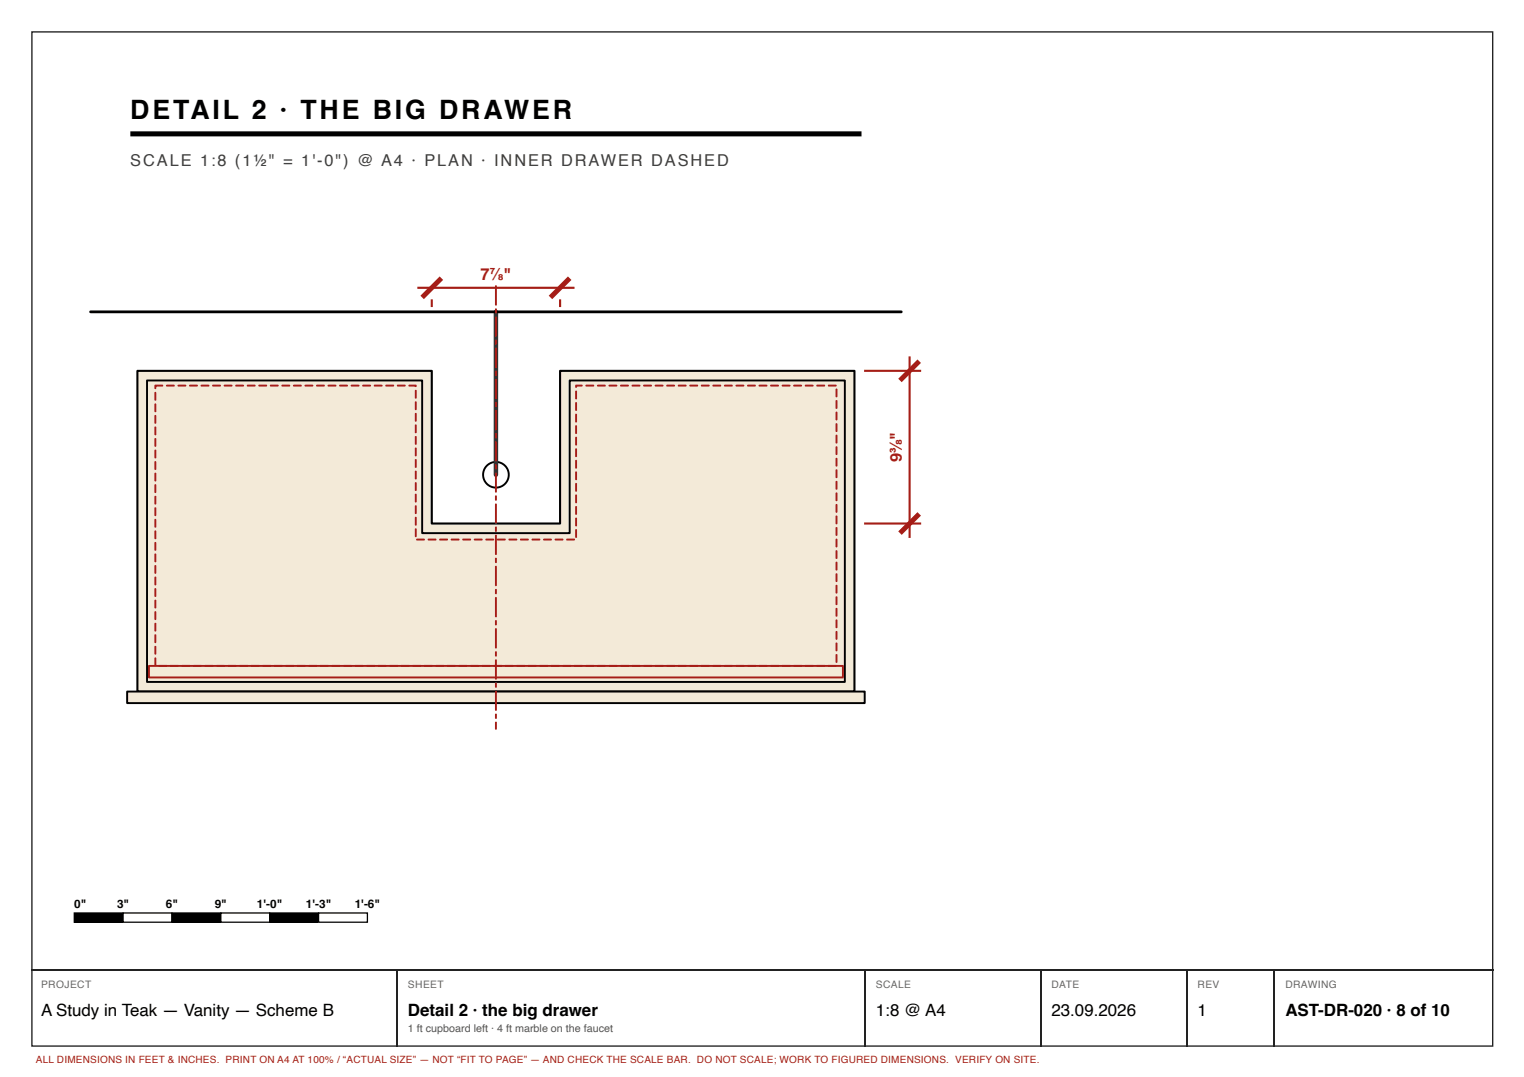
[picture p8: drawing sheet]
<svg xmlns="http://www.w3.org/2000/svg" width="297mm" height="210mm" viewBox="0 0 297 210" stroke-linecap="round" stroke-linejoin="round" font-family="sans-serif">
<path d="M6.2 6.2h284.7v197.7h-284.7z" fill="none" stroke="#222" stroke-width=".26"/>
<path d="M25.4 26.1h142.5" fill="none" stroke="#000" stroke-width=".98" stroke-linecap="butt"/>
<path d="M26.8 72.3h57.4v29.7h25v-29.7h57.3v62.5h-139.7z" fill="#f3ead8"/>
<path d="M26.8 72.3h57.4v29.7h25v-29.7h57.3v62.5h-139.7z" fill="none" stroke="#000" stroke-width=".4"/>
<path d="M28.7 74.2h53.6v29.7h28.7v-29.7h53.6v58.7h-135.9z" fill="none" stroke="#000" stroke-width=".37"/>
<path d="M24.8 134.8h143.7v2.2h-143.7z" fill="#f3ead8"/>
<path d="M24.8 134.8h143.7v2.2h-143.7z" fill="none" stroke="#000" stroke-width=".37"/>
<path d="M32.4 75h1.5a.19 .19 0 0 1 .2 .1 .19 .19 0 0 1-.2 .2h-1.4zM34.6 75h1.5a.19 .19 0 0 1 .2 .1 .19 .19 0 0 1-.2 .2h-1.4zM36.9 75h1.5a.19 .19 0 0 1 .2 .1 .19 .19 0 0 1-.2 .2h-1.4zM39.1 75h1.5a.19 .19 0 0 1 .2 .1 .19 .19 0 0 1-.2 .2h-1.4zM41.4 75h1.5a.19 .19 0 0 1 .2 .1 .19 .19 0 0 1-.2 .2h-1.4zM43.6 75h1.5a.19 .19 0 0 1 .2 .1 .19 .19 0 0 1-.2 .2h-1.4zM45.9 75h1.5a.19 .19 0 0 1 .2 .1 .19 .19 0 0 1-.2 .2h-1.4zM48.1 75h1.5a.19 .19 0 0 1 .2 .1 .19 .19 0 0 1-.2 .2h-1.4zM50.4 75h1.5a.19 .19 0 0 1 .2 .1 .19 .19 0 0 1-.2 .2h-1.4zM52.6 75h1.5a.19 .19 0 0 1 .2 .1 .19 .19 0 0 1-.2 .2h-1.4zM54.9 75h1.5a.19 .19 0 0 1 .2 .1 .19 .19 0 0 1-.2 .2h-1.4zM57.1 75h1.5a.19 .19 0 0 1 .2 .1 .19 .19 0 0 1-.2 .2h-1.4zM59.4 75h1.5a.19 .19 0 0 1 .2 .1 .19 .19 0 0 1-.2 .2h-1.4zM61.6 75h1.5a.19 .19 0 0 1 .2 .1 .19 .19 0 0 1-.2 .2h-1.4zM63.9 75h1.5a.19 .19 0 0 1 .2 .1 .19 .19 0 0 1-.2 .2h-1.4zM66.1 75h1.5a.19 .19 0 0 1 .2 .1 .19 .19 0 0 1-.2 .2h-1.4zM68.4 75h1.5a.19 .19 0 0 1 .2 .1 .19 .19 0 0 1-.2 .2h-1.4zM70.6 75h1.5a.19 .19 0 0 1 .2 .1 .19 .19 0 0 1-.2 .2h-1.4zM72.9 75h1.5a.19 .19 0 0 1 .2 .1 .19 .19 0 0 1-.2 .2h-1.4zM75.1 75h1.5a.19 .19 0 0 1 .2 .1 .19 .19 0 0 1-.2 .2h-1.4zM77.4 75h1.5a.19 .19 0 0 1 .2 .1 .19 .19 0 0 1-.2 .2h-1.4zM79.6 75h1.4a.22 .22 0 0 1 .3 .1 .22 .22 0 0 1-.2 .3 .22 .22 0 0 1-.3-.2l.2-.1v.2h-1.3zM80.9 76l.3 .1v1.4a.19 .19 0 0 1-.2 .2 .19 .19 0 0 1-.2-.2zM80.9 78.3h.3v1.4a.19 .19 0 0 1-.2 .2 .19 .19 0 0 1-.2-.2zM80.9 80.5l.3 .1v1.4a.19 .19 0 0 1-.2 .2 .19 .19 0 0 1-.2-.2zM80.9 82.8h.3v1.4a.19 .19 0 0 1-.2 .2 .19 .19 0 0 1-.2-.2zM80.9 85l.3 .1v1.4a.19 .19 0 0 1-.2 .2 .19 .19 0 0 1-.2-.2zM80.9 87.3h.3v1.4a.19 .19 0 0 1-.2 .2 .19 .19 0 0 1-.2-.2zM80.9 89.5l.3 .1v1.4a.19 .19 0 0 1-.2 .2 .19 .19 0 0 1-.2-.2zM80.9 91.8h.3v1.4a.19 .19 0 0 1-.2 .2 .19 .19 0 0 1-.2-.2zM80.9 94l.3 .1v1.4a.19 .19 0 0 1-.2 .2 .19 .19 0 0 1-.2-.2zM80.9 96.3h.3v1.4a.19 .19 0 0 1-.2 .2 .19 .19 0 0 1-.2-.2zM80.9 98.5l.3 .1v1.4a.19 .19 0 0 1-.2 .2 .19 .19 0 0 1-.2-.2zM80.9 100.8h.3v1.4a.19 .19 0 0 1-.2 .2 .19 .19 0 0 1-.2-.2zM80.9 103l.3 .1v1.4a.19 .19 0 0 1-.2 .2 .19 .19 0 0 1-.2-.2zM81.1 105h1.5a.19 .19 0 0 1 .2 .1 .19 .19 0 0 1-.2 .2h-1.4zM83.4 105h1.5a.19 .19 0 0 1 .2 .1 .19 .19 0 0 1-.2 .2h-1.4zM85.6 105h1.5a.19 .19 0 0 1 .2 .1 .19 .19 0 0 1-.2 .2h-1.4zM87.9 105h1.5a.19 .19 0 0 1 .2 .1 .19 .19 0 0 1-.2 .2h-1.4zM90.1 105h1.5a.19 .19 0 0 1 .2 .1 .19 .19 0 0 1-.2 .2h-1.4zM92.4 105h1.5a.19 .19 0 0 1 .2 .1 .19 .19 0 0 1-.2 .2h-1.4zM94.6 105h1.5a.19 .19 0 0 1 .2 .1 .19 .19 0 0 1-.2 .2h-1.4zM96.9 105h1.5a.19 .19 0 0 1 .2 .1 .19 .19 0 0 1-.2 .2h-1.4zM99.1 105h1.5a.19 .19 0 0 1 .2 .1 .19 .19 0 0 1-.2 .2h-1.4zM101.4 105h1.5a.19 .19 0 0 1 .2 .1 .19 .19 0 0 1-.2 .2h-1.4zM103.6 105h1.5a.19 .19 0 0 1 .2 .1 .19 .19 0 0 1-.2 .2h-1.4zM105.9 105h1.5a.19 .19 0 0 1 .2 .1 .19 .19 0 0 1-.2 .2h-1.4zM108.1 105h1.5a.19 .19 0 0 1 .2 .1 .19 .19 0 0 1-.2 .2h-1.4zM110.4 105h1.5a.19 .19 0 0 1 .2 .1 .19 .19 0 0 1-.2 .2h-1.4zM112.1 103.2h.3l.1 1.4a.19 .19 0 0 1-.2 .2 .19 .19 0 0 1-.2-.2zM112.1 100.9l.3 .1 .1 1.4a.19 .19 0 0 1-.2 .2 .19 .19 0 0 1-.2-.2zM112.1 98.7h.3l.1 1.4a.19 .19 0 0 1-.2 .2 .19 .19 0 0 1-.2-.2zM112.1 96.4l.3 .1 .1 1.4a.19 .19 0 0 1-.2 .2 .19 .19 0 0 1-.2-.2zM112.1 94.2h.3l.1 1.4a.19 .19 0 0 1-.2 .2 .19 .19 0 0 1-.2-.2zM112.1 91.9l.3 .1 .1 1.4a.19 .19 0 0 1-.2 .2 .19 .19 0 0 1-.2-.2zM112.1 89.7h.3l.1 1.4a.19 .19 0 0 1-.2 .2 .19 .19 0 0 1-.2-.2zM112.1 87.4l.3 .1 .1 1.4a.19 .19 0 0 1-.2 .2 .19 .19 0 0 1-.2-.2zM112.1 85.2h.3l.1 1.4a.19 .19 0 0 1-.2 .2 .19 .19 0 0 1-.2-.2zM112.1 82.9l.3 .1 .1 1.4a.19 .19 0 0 1-.2 .2 .19 .19 0 0 1-.2-.2zM112.1 80.7h.3l.1 1.4a.19 .19 0 0 1-.2 .2 .19 .19 0 0 1-.2-.2zM112.1 78.4l.3 .1 .1 1.4a.19 .19 0 0 1-.2 .2 .19 .19 0 0 1-.2-.2zM112.1 76.2h.3l.1 1.4a.19 .19 0 0 1-.2 .2 .19 .19 0 0 1-.2-.2zM112.1 75h1.3a.19 .19 0 0 1 .2 .1 .19 .19 0 0 1-.2 .2h-1.1v-.2h.2v.3a.19 .19 0 0 1-.2 .2 .19 .19 0 0 1-.2-.2zM114.1 75h1.5a.19 .19 0 0 1 .2 .1 .19 .19 0 0 1-.2 .2h-1.4zM116.4 75h1.5a.19 .19 0 0 1 .2 .1 .19 .19 0 0 1-.2 .2h-1.4zM118.6 75h1.5a.19 .19 0 0 1 .2 .1 .19 .19 0 0 1-.2 .2h-1.4zM120.9 75h1.5a.19 .19 0 0 1 .2 .1 .19 .19 0 0 1-.2 .2h-1.4zM123.1 75h1.5a.19 .19 0 0 1 .2 .1 .19 .19 0 0 1-.2 .2h-1.4zM125.4 75h1.5a.19 .19 0 0 1 .2 .1 .19 .19 0 0 1-.2 .2h-1.4zM127.6 75h1.5a.19 .19 0 0 1 .2 .1 .19 .19 0 0 1-.2 .2h-1.4zM129.9 75h1.5a.19 .19 0 0 1 .2 .1 .19 .19 0 0 1-.2 .2h-1.4zM132.1 75h1.5a.19 .19 0 0 1 .2 .1 .19 .19 0 0 1-.2 .2h-1.4zM134.4 75h1.5a.19 .19 0 0 1 .2 .1 .19 .19 0 0 1-.2 .2h-1.4zM136.6 75h1.5a.19 .19 0 0 1 .2 .1 .19 .19 0 0 1-.2 .2h-1.4zM138.9 75h1.5a.19 .19 0 0 1 .2 .1 .19 .19 0 0 1-.2 .2h-1.4zM141.1 75h1.5a.19 .19 0 0 1 .2 .1 .19 .19 0 0 1-.2 .2h-1.4zM143.4 75h1.5a.19 .19 0 0 1 .2 .1 .19 .19 0 0 1-.2 .2h-1.4zM145.6 75h1.5a.19 .19 0 0 1 .2 .1 .19 .19 0 0 1-.2 .2h-1.4zM147.9 75h1.5a.19 .19 0 0 1 .2 .1 .19 .19 0 0 1-.2 .2h-1.4zM150.1 75h1.5a.19 .19 0 0 1 .2 .1 .19 .19 0 0 1-.2 .2h-1.4zM152.4 75h1.5a.19 .19 0 0 1 .2 .1 .19 .19 0 0 1-.2 .2h-1.4zM154.6 75h1.5a.19 .19 0 0 1 .2 .1 .19 .19 0 0 1-.2 .2h-1.4zM156.9 75h1.5a.19 .19 0 0 1 .2 .1 .19 .19 0 0 1-.2 .2h-1.4zM159.1 75h1.5a.19 .19 0 0 1 .2 .1 .19 .19 0 0 1-.2 .2h-1.4zM161.4 75h1.5a.19 .19 0 0 1 .2 .1 .19 .19 0 0 1-.2 .2h-1.4zM162.9 75.8h.3v1.4a.19 .19 0 0 1-.2 .2 .19 .19 0 0 1-.2-.2zM162.9 78l.3 .1v1.4a.19 .19 0 0 1-.2 .2 .19 .19 0 0 1-.2-.2zM162.9 80.3h.3v1.4a.19 .19 0 0 1-.2 .2 .19 .19 0 0 1-.2-.2zM162.9 82.5l.3 .1v1.4a.19 .19 0 0 1-.2 .2 .19 .19 0 0 1-.2-.2zM162.9 84.8h.3v1.4a.19 .19 0 0 1-.2 .2 .19 .19 0 0 1-.2-.2zM162.9 87l.3 .1v1.4a.19 .19 0 0 1-.2 .2 .19 .19 0 0 1-.2-.2zM162.9 89.3h.3v1.4a.19 .19 0 0 1-.2 .2 .19 .19 0 0 1-.2-.2zM162.9 91.5l.3 .1v1.4a.19 .19 0 0 1-.2 .2 .19 .19 0 0 1-.2-.2zM162.9 93.8h.3v1.4a.19 .19 0 0 1-.2 .2 .19 .19 0 0 1-.2-.2zM162.9 96l.3 .1v1.4a.19 .19 0 0 1-.2 .2 .19 .19 0 0 1-.2-.2zM162.9 98.3h.3v1.4a.19 .19 0 0 1-.2 .2 .19 .19 0 0 1-.2-.2zM162.9 100.5l.3 .1v1.4a.19 .19 0 0 1-.2 .2 .19 .19 0 0 1-.2-.2zM162.9 102.8h.3v1.4a.19 .19 0 0 1-.2 .2 .19 .19 0 0 1-.2-.2zM162.9 105l.3 .1v1.4a.19 .19 0 0 1-.2 .2 .19 .19 0 0 1-.2-.2zM162.9 107.3h.3v1.4a.19 .19 0 0 1-.2 .2 .19 .19 0 0 1-.2-.2zM162.9 109.5l.3 .1v1.4a.19 .19 0 0 1-.2 .2 .19 .19 0 0 1-.2-.2zM162.9 111.8h.3v1.4a.19 .19 0 0 1-.2 .2 .19 .19 0 0 1-.2-.2zM162.9 114l.3 .1v1.4a.19 .19 0 0 1-.2 .2 .19 .19 0 0 1-.2-.2zM162.9 116.3h.3v1.4a.19 .19 0 0 1-.2 .2 .19 .19 0 0 1-.2-.2zM162.9 118.5l.3 .1v1.4a.19 .19 0 0 1-.2 .2 .19 .19 0 0 1-.2-.2zM162.9 120.8h.3v1.4a.19 .19 0 0 1-.2 .2 .19 .19 0 0 1-.2-.2zM162.9 123l.3 .1v1.4a.19 .19 0 0 1-.2 .2 .19 .19 0 0 1-.2-.2zM162.9 125.3h.3v1.4a.19 .19 0 0 1-.2 .2 .19 .19 0 0 1-.2-.2zM162.9 127.5l.3 .1v1.4a.19 .19 0 0 1-.2 .2 .19 .19 0 0 1-.2-.2zM161.4 129.6h1.5a.19 .19 0 0 1 .2 .2 .19 .19 0 0 1-.2 .2l-1.4-.1zM159.2 129.6h1.4a.19 .19 0 0 1 .2 .2 .19 .19 0 0 1-.2 .2l-1.4-.1zM156.9 129.6h1.5a.19 .19 0 0 1 .2 .2 .19 .19 0 0 1-.2 .2l-1.4-.1zM154.7 129.6h1.4a.19 .19 0 0 1 .2 .2 .19 .19 0 0 1-.2 .2l-1.4-.1zM152.4 129.6h1.5a.19 .19 0 0 1 .2 .2 .19 .19 0 0 1-.2 .2l-1.4-.1zM150.2 129.6h1.4a.19 .19 0 0 1 .2 .2 .19 .19 0 0 1-.2 .2l-1.4-.1zM147.9 129.6h1.5a.19 .19 0 0 1 .2 .2 .19 .19 0 0 1-.2 .2l-1.4-.1zM145.7 129.6h1.4a.19 .19 0 0 1 .2 .2 .19 .19 0 0 1-.2 .2l-1.4-.1zM143.4 129.6h1.5a.19 .19 0 0 1 .2 .2 .19 .19 0 0 1-.2 .2l-1.4-.1zM141.2 129.6h1.4a.19 .19 0 0 1 .2 .2 .19 .19 0 0 1-.2 .2l-1.4-.1zM138.9 129.6h1.5a.19 .19 0 0 1 .2 .2 .19 .19 0 0 1-.2 .2l-1.4-.1zM136.7 129.6h1.4a.19 .19 0 0 1 .2 .2 .19 .19 0 0 1-.2 .2l-1.4-.1zM134.4 129.6h1.5a.19 .19 0 0 1 .2 .2 .19 .19 0 0 1-.2 .2l-1.4-.1zM132.2 129.6h1.4a.19 .19 0 0 1 .2 .2 .19 .19 0 0 1-.2 .2l-1.4-.1zM129.9 129.6h1.5a.19 .19 0 0 1 .2 .2 .19 .19 0 0 1-.2 .2l-1.4-.1zM127.7 129.6h1.4a.19 .19 0 0 1 .2 .2 .19 .19 0 0 1-.2 .2l-1.4-.1zM125.4 129.6h1.5a.19 .19 0 0 1 .2 .2 .19 .19 0 0 1-.2 .2l-1.4-.1zM123.2 129.6h1.4a.19 .19 0 0 1 .2 .2 .19 .19 0 0 1-.2 .2l-1.4-.1zM120.9 129.6h1.5a.19 .19 0 0 1 .2 .2 .19 .19 0 0 1-.2 .2l-1.4-.1zM118.7 129.6h1.5a.19 .19 0 0 1 .1 .2 .19 .19 0 0 1-.1 .2l-1.5-.1zM116.4 129.6h1.5a.19 .19 0 0 1 .2 .2 .19 .19 0 0 1-.2 .2l-1.4-.1zM114.2 129.6h1.5a.19 .19 0 0 1 .1 .2 .19 .19 0 0 1-.1 .2l-1.5-.1zM111.9 129.6h1.5a.19 .19 0 0 1 .2 .2 .19 .19 0 0 1-.2 .2l-1.4-.1zM109.7 129.6h1.5a.19 .19 0 0 1 .1 .2 .19 .19 0 0 1-.1 .2l-1.5-.1zM107.4 129.6h1.5a.19 .19 0 0 1 .2 .2 .19 .19 0 0 1-.2 .2l-1.4-.1zM105.2 129.6h1.5a.19 .19 0 0 1 .1 .2 .19 .19 0 0 1-.1 .2l-1.5-.1zM102.9 129.6h1.5a.19 .19 0 0 1 .2 .2 .19 .19 0 0 1-.2 .2l-1.4-.1zM100.7 129.6h1.5a.19 .19 0 0 1 .1 .2 .19 .19 0 0 1-.1 .2l-1.5-.1zM98.4 129.6h1.5a.19 .19 0 0 1 .2 .2 .19 .19 0 0 1-.2 .2l-1.4-.1zM96.2 129.6h1.5a.19 .19 0 0 1 .1 .2 .19 .19 0 0 1-.1 .2l-1.5-.1zM93.9 129.6h1.5a.19 .19 0 0 1 .2 .2 .19 .19 0 0 1-.2 .2l-1.4-.1zM91.7 129.6h1.5a.19 .19 0 0 1 .1 .2 .19 .19 0 0 1-.1 .2l-1.5-.1zM89.4 129.6h1.5a.19 .19 0 0 1 .2 .2 .19 .19 0 0 1-.2 .2l-1.4-.1zM87.2 129.6h1.5a.19 .19 0 0 1 .1 .2 .19 .19 0 0 1-.1 .2l-1.5-.1zM84.9 129.6h1.5a.19 .19 0 0 1 .2 .2 .19 .19 0 0 1-.2 .2l-1.4-.1zM82.7 129.6h1.5a.19 .19 0 0 1 .1 .2 .19 .19 0 0 1-.1 .2l-1.5-.1zM80.4 129.6h1.5a.19 .19 0 0 1 .2 .2 .19 .19 0 0 1-.2 .2l-1.4-.1zM78.2 129.6h1.5a.19 .19 0 0 1 .1 .2 .19 .19 0 0 1-.1 .2l-1.5-.1zM75.9 129.6h1.5a.19 .19 0 0 1 .2 .2 .19 .19 0 0 1-.2 .2l-1.4-.1zM73.7 129.6h1.5a.19 .19 0 0 1 .1 .2 .19 .19 0 0 1-.1 .2l-1.5-.1zM71.4 129.6h1.5a.19 .19 0 0 1 .2 .2 .19 .19 0 0 1-.2 .2l-1.4-.1zM69.2 129.6h1.5a.19 .19 0 0 1 .1 .2 .19 .19 0 0 1-.1 .2l-1.5-.1zM66.9 129.6h1.5a.19 .19 0 0 1 .2 .2 .19 .19 0 0 1-.2 .2l-1.4-.1zM64.7 129.6h1.5a.19 .19 0 0 1 .1 .2 .19 .19 0 0 1-.1 .2l-1.5-.1zM62.4 129.6h1.5a.19 .19 0 0 1 .2 .2 .19 .19 0 0 1-.2 .2l-1.4-.1zM60.2 129.6h1.5a.19 .19 0 0 1 .1 .2 .19 .19 0 0 1-.1 .2l-1.5-.1zM57.9 129.6h1.5a.19 .19 0 0 1 .2 .2 .19 .19 0 0 1-.2 .2l-1.4-.1zM55.7 129.6h1.5a.19 .19 0 0 1 .1 .2 .19 .19 0 0 1-.1 .2l-1.5-.1zM53.4 129.6h1.5a.19 .19 0 0 1 .2 .2 .19 .19 0 0 1-.2 .2l-1.4-.1zM51.2 129.6h1.5a.19 .19 0 0 1 .1 .2 .19 .19 0 0 1-.1 .2l-1.5-.1zM48.9 129.6h1.5a.19 .19 0 0 1 .2 .2 .19 .19 0 0 1-.2 .2l-1.4-.1zM46.7 129.6h1.5a.19 .19 0 0 1 .1 .2 .19 .19 0 0 1-.1 .2l-1.5-.1zM44.4 129.6h1.5a.19 .19 0 0 1 .2 .2 .19 .19 0 0 1-.2 .2l-1.4-.1zM42.2 129.6h1.5a.19 .19 0 0 1 .1 .2 .19 .19 0 0 1-.1 .2l-1.5-.1zM39.9 129.6h1.5a.19 .19 0 0 1 .2 .2 .19 .19 0 0 1-.2 .2l-1.4-.1zM37.7 129.6h1.5a.19 .19 0 0 1 .1 .2 .19 .19 0 0 1-.1 .2l-1.5-.1zM35.4 129.6h1.5a.19 .19 0 0 1 .2 .2 .19 .19 0 0 1-.2 .2l-1.4-.1zM33.2 129.6h1.5a.19 .19 0 0 1 .1 .2 .19 .19 0 0 1-.1 .2l-1.5-.1zM30.9 129.6h1.5a.19 .19 0 0 1 .2 .2 .19 .19 0 0 1-.2 .2l-1.4-.1zM30.1 128.2h.4v1.4a.19 .19 0 0 1-.2 .2 .19 .19 0 0 1-.2-.2zM30.1 125.9l.4 .1v1.4a.19 .19 0 0 1-.2 .2 .19 .19 0 0 1-.2-.2zM30.1 123.7h.4v1.4a.19 .19 0 0 1-.2 .2 .19 .19 0 0 1-.2-.2zM30.1 121.4l.4 .1v1.4a.19 .19 0 0 1-.2 .2 .19 .19 0 0 1-.2-.2zM30.1 119.2h.4v1.4a.19 .19 0 0 1-.2 .2 .19 .19 0 0 1-.2-.2zM30.1 116.9l.4 .1v1.4a.19 .19 0 0 1-.2 .2 .19 .19 0 0 1-.2-.2zM30.1 114.7h.4v1.4a.19 .19 0 0 1-.2 .2 .19 .19 0 0 1-.2-.2zM30.1 112.4l.4 .1v1.4a.19 .19 0 0 1-.2 .2 .19 .19 0 0 1-.2-.2zM30.1 110.2h.4v1.4a.19 .19 0 0 1-.2 .2 .19 .19 0 0 1-.2-.2zM30.1 107.9l.4 .1v1.4a.19 .19 0 0 1-.2 .2 .19 .19 0 0 1-.2-.2zM30.1 105.7h.4v1.4a.19 .19 0 0 1-.2 .2 .19 .19 0 0 1-.2-.2zM30.1 103.4l.4 .1v1.4a.19 .19 0 0 1-.2 .2 .19 .19 0 0 1-.2-.2zM30.1 101.2h.4v1.4a.19 .19 0 0 1-.2 .2 .19 .19 0 0 1-.2-.2zM30.1 98.9l.4 .1v1.4a.19 .19 0 0 1-.2 .2 .19 .19 0 0 1-.2-.2zM30.1 96.7h.4v1.4a.19 .19 0 0 1-.2 .2 .19 .19 0 0 1-.2-.2zM30.1 94.4l.4 .1v1.4a.19 .19 0 0 1-.2 .2 .19 .19 0 0 1-.2-.2zM30.1 92.2h.4v1.4a.19 .19 0 0 1-.2 .2 .19 .19 0 0 1-.2-.2zM30.1 89.9l.4 .1v1.4a.19 .19 0 0 1-.2 .2 .19 .19 0 0 1-.2-.2zM30.1 87.7h.4v1.4a.19 .19 0 0 1-.2 .2 .19 .19 0 0 1-.2-.2zM30.1 85.4l.4 .1v1.4a.19 .19 0 0 1-.2 .2 .19 .19 0 0 1-.2-.2zM30.1 83.2h.4v1.4a.19 .19 0 0 1-.2 .2 .19 .19 0 0 1-.2-.2zM30.1 80.9l.4 .1v1.4a.19 .19 0 0 1-.2 .2 .19 .19 0 0 1-.2-.2zM30.1 78.7h.4v1.4a.19 .19 0 0 1-.2 .2 .19 .19 0 0 1-.2-.2zM30.1 76.4l.4 .1v1.4a.19 .19 0 0 1-.2 .2 .19 .19 0 0 1-.2-.2zM30.1 75h1.5a.19 .19 0 0 1 .2 .1 .19 .19 0 0 1-.2 .2h-1.3v-.2h.2v.5a.19 .19 0 0 1-.2 .2 .19 .19 0 0 1-.2-.2z" fill="#a51d17"/>
<path d="M29 129.8h135.3v2.2h-135.3z" fill="none" stroke="#a51d17" stroke-width=".37"/>
<circle cx="96.7" cy="92.5" r="2.5" fill="#fff"/>
<circle cx="96.7" cy="92.5" r="2.5" fill="none" stroke="#000" stroke-width=".37"/>
<path d="M96.7 60.8v31.7" fill="none" stroke="#333" stroke-width=".88"/>
<path d="M17.7 60.8h157.9" fill="none" stroke="#000" stroke-width=".54"/>
<path d="M96.5 55.6h.2l.1 .2v3.6a.19 .19 0 0 1-.1 .2 .19 .19 0 0 1-.2-.2zM96.5 60.1l.3 .1v.8a.19 .19 0 0 1-.1 .1 .19 .19 0 0 1-.2-.1zM96.5 61.7h.2l.1 .2v3.6a.19 .19 0 0 1-.1 .1 .19 .19 0 0 1-.2-.1zM96.5 66.2l.3 .1v.7a.19 .19 0 0 1-.1 .2 .19 .19 0 0 1-.2-.2zM96.5 67.8h.2l.1 .1v3.6a.19 .19 0 0 1-.1 .2 .19 .19 0 0 1-.2-.2zM96.5 72.3l.3 .1v.7a.19 .19 0 0 1-.1 .2 .19 .19 0 0 1-.2-.2zM96.5 73.9l.2-.1 .1 .2v3.6a.19 .19 0 0 1-.1 .2 .19 .19 0 0 1-.2-.2zM96.5 78.4h.3v.8a.19 .19 0 0 1-.1 .2 .19 .19 0 0 1-.2-.2zM96.5 79.9h.2l.1 .2v3.6a.19 .19 0 0 1-.1 .2 .19 .19 0 0 1-.2-.2zM96.5 84.4l.3 .1v.7a.19 .19 0 0 1-.1 .2 .19 .19 0 0 1-.2-.2zM96.5 86h.2l.1 .1v3.6a.19 .19 0 0 1-.1 .2 .19 .19 0 0 1-.2-.2zM96.5 90.5l.3 .1v.7a.19 .19 0 0 1-.1 .2 .19 .19 0 0 1-.2-.2zM96.5 92.1h.2l.1 .1v3.6a.19 .19 0 0 1-.1 .2 .19 .19 0 0 1-.2-.2zM96.5 96.6l.3 .1v.7a.19 .19 0 0 1-.1 .2 .19 .19 0 0 1-.2-.2zM96.5 98.2l.2-.1 .1 .2v3.6a.19 .19 0 0 1-.1 .2 .19 .19 0 0 1-.2-.2zM96.5 102.7h.3v.8a.19 .19 0 0 1-.1 .2 .19 .19 0 0 1-.2-.2zM96.5 104.2h.2l.1 .2v3.6a.19 .19 0 0 1-.1 .2 .19 .19 0 0 1-.2-.2zM96.5 108.7l.3 .1v.7a.19 .19 0 0 1-.1 .2 .19 .19 0 0 1-.2-.2zM96.5 110.3h.2l.1 .1v3.6a.19 .19 0 0 1-.1 .2 .19 .19 0 0 1-.2-.2zM96.5 114.8l.3 .1v.7a.19 .19 0 0 1-.1 .2 .19 .19 0 0 1-.2-.2zM96.5 116.4l.2-.1 .1 .2v3.6a.19 .19 0 0 1-.1 .2 .19 .19 0 0 1-.2-.2zM96.5 120.9l.3 .1v.7a.19 .19 0 0 1-.1 .2 .19 .19 0 0 1-.2-.2zM96.5 122.5l.2-.1 .1 .2v3.6a.19 .19 0 0 1-.1 .2 .19 .19 0 0 1-.2-.2zM96.5 127h.3v.8a.19 .19 0 0 1-.1 .2 .19 .19 0 0 1-.2-.2zM96.5 128.5h.2l.1 .2v3.6a.19 .19 0 0 1-.1 .2 .19 .19 0 0 1-.2-.2zM96.5 133l.3 .1v.7a.19 .19 0 0 1-.1 .2 .19 .19 0 0 1-.2-.2zM96.5 134.6h.2l.1 .1v3.6a.19 .19 0 0 1-.1 .2 .19 .19 0 0 1-.2-.2zM96.5 139.1l.3 .1v.7a.19 .19 0 0 1-.1 .2 .19 .19 0 0 1-.2-.2zM96.5 140.7l.3 .1v1.2a.19 .19 0 0 1-.1 .2 .19 .19 0 0 1-.2-.2z" fill="#a51d17"/>
<path d="M81.3 56.1h30.7M84.1 58.3v1.5M109.2 58.3v1.5M168.4 72.3h11.1M177.3 69.5v35.3M168.4 102h11.1" fill="none" stroke="#a51d17" stroke-width=".41"/>
<path d="M86 54.2l-3.7 3.8M111 54.2l-3.7 3.8M179.1 70.4l-3.7 3.7M179.1 100.1l-3.7 3.8" fill="none" stroke="#a51d17" stroke-width=".96" stroke-linecap="butt"/>
<path d="M14.5 177.9h9.5v1.8h-9.5z" fill="#000"/>
<path d="M14.5 177.9h9.5v1.8h-9.5z" fill="none" stroke="#000" stroke-width=".25"/>
<path d="M24 177.9h9.5v1.8h-9.5z" fill="#fff"/>
<path d="M24 177.9h9.5v1.8h-9.5zM33.5 177.9h9.5v1.8h-9.5z" fill="none" stroke="#000" stroke-width=".25"/>
<path d="M33.5 177.9h9.5v1.8h-9.5z" fill="#000"/>
<path d="M43 177.9h9.6v1.8h-9.6z" fill="#fff"/>
<path d="M43 177.9h9.6v1.8h-9.6zM52.6 177.9h9.5v1.8h-9.5z" fill="none" stroke="#000" stroke-width=".25"/>
<path d="M52.6 177.9h9.5v1.8h-9.5z" fill="#000"/>
<path d="M62.1 177.9h9.5v1.8h-9.5z" fill="#fff"/>
<path d="M62.1 177.9h9.5v1.8h-9.5z" fill="none" stroke="#000" stroke-width=".25"/>
<path d="M6.1 189h284.9M77.4 189.2v14.8M168.7 189.2v14.8M202.8 189.2v14.8M231.4 189.2v14.8M248.3 189.2v14.8" fill="none" stroke="#222" stroke-width=".26"/>
<text font-size="5.2" x="25.4" y="23.3">DETAIL 2 · THE BIG DRAWER</text>
<g font-size="3.3">
<text x="8" y="197.9">A Study in Teak — Vanity — Scheme B</text>
<text x="79.5" y="197.9">Detail 2 · the big drawer</text>
<text x="170.7" y="197.9">1:8 @ A4</text>
<text x="204.9" y="197.9">23.09.2026</text>
<text x="233.4" y="197.9">1</text>
<text x="250.5" y="197.9">AST-DR-020 · 8 of 10</text>
</g>
<text font-size="3.2" fill="#3d3d3d" x="25.4" y="32.3">SCALE 1:8 (1½&quot; = 1'-0&quot;) @ A4 · PLAN · INNER DRAWER DASHED</text>
<g font-size="3.2" fill="#a51d17">
<text x="93.7" y="54.6">7⅞&quot;</text>
<text x="175.8" y="90.1" transform="rotate(-90 175.8 90.1)">9⅜&quot;</text>
</g>
<g font-size="2.3">
<text x="14.5" y="176.9">0&quot;</text>
<text x="22.8" y="176.9">3&quot;</text>
<text x="32.3" y="176.9">6&quot;</text>
<text x="41.9" y="176.9">9&quot;</text>
<text x="50.1" y="176.9">1'-0&quot;</text>
<text x="59.6" y="176.9">1'-3&quot;</text>
<text x="69.1" y="176.9">1'-6&quot;</text>
</g>
<text font-size="2.1" fill="#555" x="79.5" y="201.1">1 ft cupboard left · 4 ft marble on the faucet</text>
<g font-size="2" fill="#666">
<text x="8" y="192.6">PROJECT</text>
<text x="79.5" y="192.6">SHEET</text>
<text x="170.7" y="192.6">SCALE</text>
<text x="204.9" y="192.6">DATE</text>
<text x="233.4" y="192.6">REV</text>
<text x="250.5" y="192.6">DRAWING</text>
</g>
<text font-size="1.9" fill="#a51d17" x="7" y="207.2">ALL DIMENSIONS IN FEET &amp; INCHES. PRINT ON A4 AT 100% / “ACTUAL SIZE” — NOT “FIT TO PAGE” — AND CHECK THE SCALE BAR. DO NOT SCALE; WORK TO FIGURED DIMENSIONS. VERIFY ON SITE.</text>
</svg>
